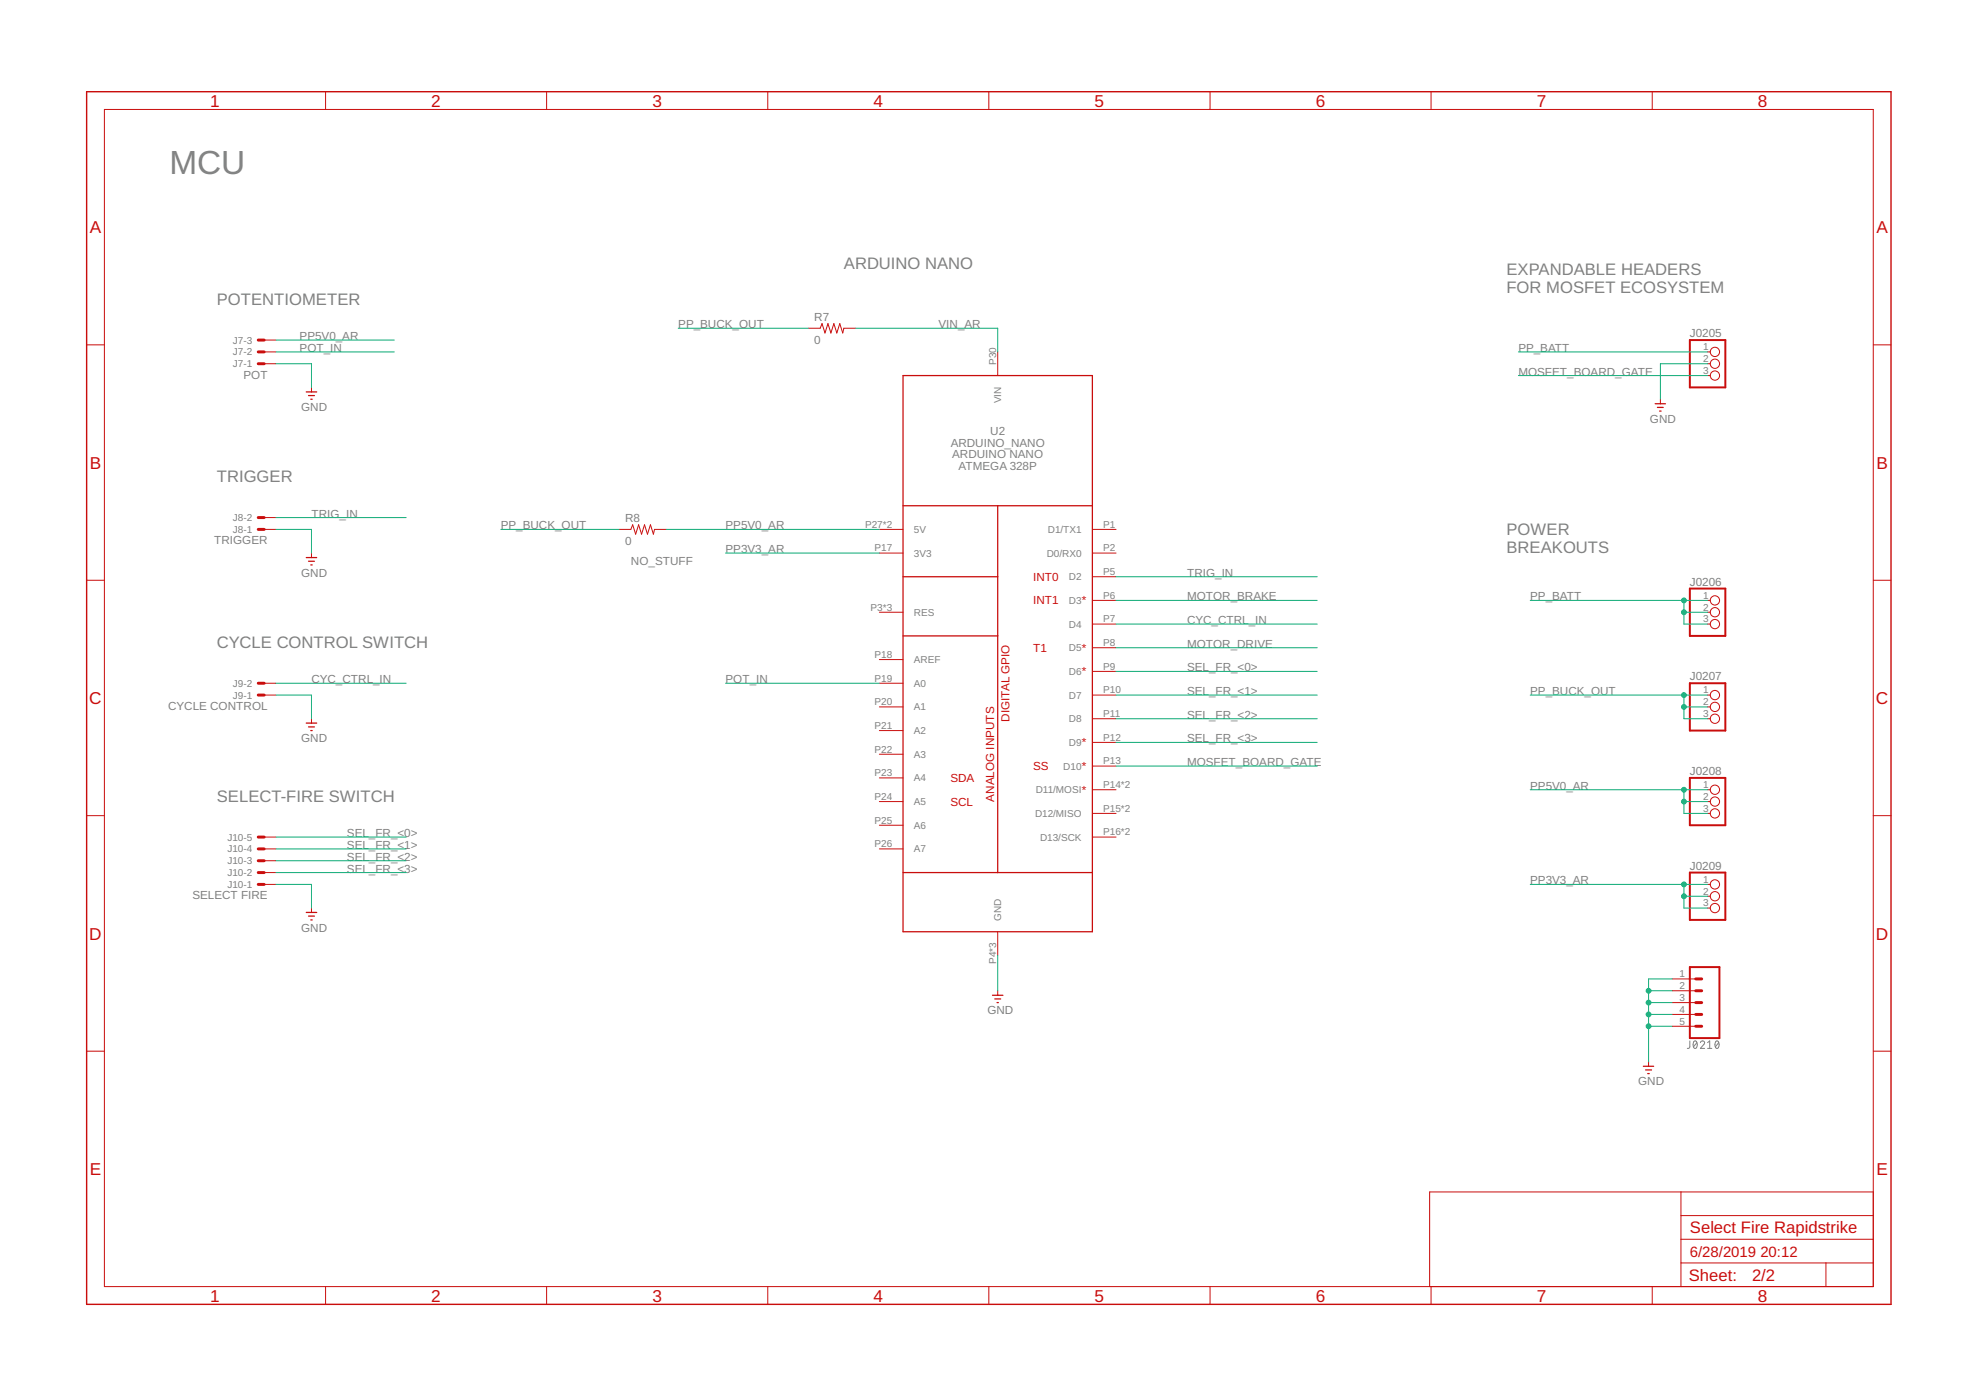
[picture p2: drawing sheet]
<svg xmlns="http://www.w3.org/2000/svg" width="297mm" height="210mm" viewBox="0 0 297 210" stroke-linecap="round" stroke-linejoin="round" font-family="sans-serif">
<path d="M253.9 156.4v1l-.2 .1h-.2M254.5 156.5l.2-.1a.65 .65 0 0 1 0 1.1 .69 .69 0 0 1-.2-1zM255 156.7l-.6 .6M255.5 156.7a.31 .31 0 0 1 .4-.3 .31 .31 0 0 1 .1 .5l-.5 .6h.6M256.6 157.5h.6M256.6 156.7l.3-.3v1.1M257.8 156.5l.2-.1a.65 .65 0 0 1 0 1.1 .69 .69 0 0 1-.2-1zM258.2 156.7l-.5 .6" fill="none" stroke="#808080" stroke-width=".15"/>
<g fill="none" stroke="#c90d0c" stroke-width=".15">
<path d="M15.7 16.4h265.8v176.9h-265.8zM48.9 13.8v2.6M82.1 13.8v2.6M115.4 13.8v2.6M148.6 13.8v2.6M181.8 13.8v2.6M215 13.8v2.6M248.2 13.8v2.6M13 51.8h2.7M39.7 54.7h1.8M39.7 52.9h1.8M39.7 51.1h1.8"/>
<path d="M46.8 58.2v.7M121.5 49.3h1.7l.3-.7 .5 1.4 .4-1.4 .4 1.4 .5-1.4 .4 1.4 .5-1.4 .4 1.4 .2-.7h1.8M149.9 52.9v3.5M249.5 60v.7M256.6 54.7h.4M256.6 52.9h.4M256.6 56.4h.4M281.5 51.8h2.6M39.7 79.5h1.8M39.7 77.8h1.8M93 79.5h1.8l.3-.7 .4 1.5 .4-1.5 .5 1.5 .4-1.5 .5 1.5 .4-1.5 .5 1.5 .1-.8h1.8M132.1 79.5h3.6"/>
<path d="M164.1 79.5h3.6M13 87.2h2.7M46.8 83.1v.7M132.1 99.1h3.6M132.1 83.1h3.6M132.1 92h3.6M164.1 83.1h3.6M164.1 86.7h3.6M164.1 90.2h3.6M164.1 93.8h3.6M164.1 97.3h3.6M256.6 92h.4"/>
<path d="M256.6 90.2h.4M256.6 93.8h.4M281.5 87.2h2.6M39.7 102.7h1.8M39.7 104.4h1.8M46.8 108v.6M132.1 102.7h3.6M132.1 106.2h3.6M132.1 109.8h3.6M132.1 113.3h3.6M132.1 116.9h3.6M164.1 100.9h3.6"/>
<path d="M164.1 104.4h3.6M164.1 108h3.6M164.1 111.5h3.6M164.1 115.1h3.6M164.1 118.7h3.6M256.6 106.2h.4M256.6 104.4h.4M256.6 108h.4M256.6 118.7h.4M13 122.6h2.7M39.7 127.6h1.8M39.7 125.8h1.8"/>
<path d="M39.7 132.9h1.8M39.7 131.1h1.8M39.7 129.3h1.8M46.8 136.4v.7M132.1 120.4h3.6M132.1 124h3.6M132.1 127.6h3.6M149.9 140v3.6M164.1 122.2h3.6M164.1 125.8h3.6M256.6 120.4h.4M256.6 122.2h.4"/>
<path d="M256.6 132.9h.4M256.6 134.7h.4M256.6 136.4h.4M281.5 122.6h2.6M13 157.9h2.7M149.9 148.9v.6M247.7 159.5v.7M251.2 147.1h3.6M251.2 148.9h3.6M251.2 150.6h3.6M251.2 152.4h3.6M251.2 154.2h3.6"/>
<path d="M281.5 157.9h2.6M252.6 179.1v14.2M281.5 179.1h-66.7v14.2M48.9 193.3v2.7M82.1 193.3v2.7M115.4 193.3v2.7M148.6 193.3v2.7M181.8 193.3v2.7M215 193.3v2.7M248.2 193.3v2.7M252.6 189.8h28.9M252.6 186.2h28.9"/>
<path d="M252.6 182.6h28.9M274.3 189.8v3.5"/>
<circle cx="257.7" cy="54.7" r=".7"/>
<circle cx="257.7" cy="56.4" r=".7"/>
<circle cx="257.7" cy="52.9" r=".7"/>
<circle cx="257.7" cy="93.8" r=".7"/>
<circle cx="257.7" cy="92" r=".7"/>
<circle cx="257.7" cy="90.2" r=".7"/>
<circle cx="257.7" cy="106.2" r=".7"/>
<circle cx="257.7" cy="118.7" r=".7"/>
<circle cx="257.7" cy="108" r=".7"/>
<circle cx="257.7" cy="104.4" r=".7"/>
<circle cx="257.7" cy="132.9" r=".7"/>
<circle cx="257.7" cy="134.7" r=".7"/>
<circle cx="257.7" cy="136.4" r=".7"/>
<circle cx="257.7" cy="120.4" r=".7"/>
<circle cx="257.7" cy="122.2" r=".7"/>
</g>
<path d="M13 13.8h271.1v182.2h-271.1z" fill="none" stroke="#c90d0c" stroke-width=".21"/>
<g fill="none" stroke="#c90d0c" stroke-width=".19">
<path d="M46 58.9h1.6M46.4 59.4h.8M46.7 60h.2M135.7 56.4h28.4v83.6h-28.4zM135.7 76h28.4M149.9 76v55.1M248.7 60.7h1.5M249 61.2h.9M249.3 61.8h.3M46 83.8h1.6M46.4 84.3h.8M46.7 84.9h.2"/>
<path d="M135.7 95.5h14.2M135.7 86.7h14.2M46 108.6h1.6M46.4 109.2h.8M46.7 109.8h.2M46 137.1h1.6M46.4 137.6h.8M46.7 138.2h.2M135.7 131.1h28.4M149.1 149.5h1.6M149.5 150.1h.8M149.8 150.6h.2"/>
<path d="M246.9 160.2h1.6M247.2 160.8h.9M247.6 161.3h.2"/>
</g>
<g fill="none" stroke="#c90d0c" stroke-width=".44">
<path d="M38.8 54.7h.9M38.8 52.9h.9M38.8 51.1h.9M38.8 77.8h.9M38.8 79.5h.9M38.8 102.7h.9M38.8 104.4h.9M38.8 132.9h.9M38.8 131.1h.9M38.8 129.3h.9M38.8 127.6h.9M38.8 125.8h.9"/>
<path d="M254.8 150.6h.9M254.8 148.9h.9M254.8 147.1h.9M254.8 154.2h.9M254.8 152.4h.9"/>
</g>
<path d="M253.9 51.1h5.3v7.1h-5.3zM253.9 88.4h5.3v7.1h-5.3zM253.9 102.7h5.3v7.1h-5.3zM253.9 116.9h5.3v7.1h-5.3zM253.9 131.1h5.3v7.1h-5.3zM253.9 145.3h4.4v10.7h-4.4z" fill="none" stroke="#c90d0c" stroke-width=".3"/>
<g fill="none" stroke="#0dab76" stroke-width=".15">
<path d="M41.5 52.9h17.7M41.5 54.7h5.3v3.5M41.5 51.1h17.7M101.9 49.3h19.6M128.6 49.3h21.3v3.6M228.1 52.9h28.5M228.1 56.4h28.5M256.6 54.7h-7.1v5.3M41.5 79.5h5.3v3.6M41.5 77.8h19.5M75.2 79.5h17.8M100.1 79.5h32"/>
<path d="M109 83.1h23.1M167.7 86.7h30.2M167.7 93.8h30.2M167.7 90.2h30.2M167.7 97.3h30.2M229.9 90.2h26.7M253 90.2v3.6h3.6M253 92h3.6M41.5 104.4h5.3v3.6M41.5 102.7h19.5M109 102.7h23.1M167.7 104.4h30.2"/>
<path d="M167.7 108h30.2M167.7 111.5h30.2M167.7 100.9h30.2M167.7 115.1h30.2M229.9 104.4h26.7M229.9 118.7h26.7M253 106.2h3.6M253 104.4v3.6h3.6M253 118.7v3.5h3.6M41.5 131.1h19.5M41.5 129.3h19.5M41.5 127.6h19.5"/>
<path d="M41.5 125.8h19.5M41.5 132.9h5.3v3.5M229.9 132.9h26.7M253 132.9v3.5h3.6M253 120.4h3.6M253 134.7h3.6M149.9 143.6v5.3M247.7 148.9h3.5M247.7 150.6h3.5M247.7 152.4h3.5M247.7 154.2h3.5M251.2 147.1h-3.5v12.4"/>
</g>
<g fill="#0dab76" stroke="#0dab76" stroke-width=".15">
<circle cx="253" cy="104.4" r=".36"/>
<circle cx="253" cy="106.2" r=".36"/>
<circle cx="247.7" cy="148.9" r=".36"/>
<circle cx="247.7" cy="150.6" r=".36"/>
<circle cx="247.7" cy="152.4" r=".36"/>
<circle cx="247.7" cy="154.2" r=".36"/>
<circle cx="253" cy="90.2" r=".36"/>
<circle cx="253" cy="92" r=".36"/>
<circle cx="253" cy="118.7" r=".36"/>
<circle cx="253" cy="120.4" r=".36"/>
<circle cx="253" cy="132.9" r=".36"/>
<circle cx="253" cy="134.7" r=".36"/>
</g>
<text font-size="5" fill="#808080" x="25.5" y="26.2">MCU</text>
<g font-size="2.6" fill="#c90d0c">
<text x="31.6" y="16">1</text>
<text x="64.8" y="16">2</text>
<text x="98" y="16">3</text>
<text x="131.2" y="16">4</text>
<text x="164.5" y="16">5</text>
<text x="197.7" y="16">6</text>
<text x="230.9" y="16">7</text>
<text x="264.1" y="16">8</text>
<text x="13.5" y="35">A</text>
<text x="281.9" y="35">A</text>
<text x="13.5" y="70.4">B</text>
<text x="281.9" y="70.4">B</text>
<text x="13.4" y="105.8">C</text>
<text x="281.9" y="105.8">C</text>
<text x="13.4" y="141.2">D</text>
<text x="281.9" y="141.2">D</text>
<text x="13.5" y="176.5">E</text>
<text x="281.9" y="176.5">E</text>
<text x="31.6" y="195.6">1</text>
<text x="64.8" y="195.6">2</text>
<text x="98" y="195.6">3</text>
<text x="131.2" y="195.6">4</text>
<text x="164.5" y="195.6">5</text>
<text x="197.7" y="195.6">6</text>
<text x="230.9" y="195.6">7</text>
<text x="264.1" y="195.6">8</text>
</g>
<g font-size="2.5" fill="#808080">
<text x="126.8" y="40.4">ARDUINO NANO</text>
<text x="226.3" y="41.3">EXPANDABLE HEADERS</text>
<text x="32.6" y="45.8">POTENTIOMETER</text>
<text x="226.3" y="44">FOR MOSFET ECOSYSTEM</text>
<text x="32.6" y="72.4">TRIGGER</text>
<text x="226.3" y="80.4">POWER</text>
<text x="226.3" y="83.1">BREAKOUTS</text>
<text x="32.6" y="97.3">CYCLE CONTROL SWITCH</text>
<text x="32.6" y="120.4">SELECT-FIRE SWITCH</text>
</g>
<g font-size="2.5" fill="#c90d0c">
<text x="253.9" y="185.3">Select Fire Rapidstrike</text>
<text x="253.7" y="192.5">Sheet:</text>
<text x="263.2" y="192.4">2/2</text>
</g>
<g font-size="2.2" fill="#c90d0c">
<text x="253.9" y="188.9">6/28/2019</text>
<text x="264.5" y="188.9">20:12</text>
</g>
<g font-size="1.8" fill="#808080">
<text x="45" y="52.9">POT_IN</text>
<text x="45" y="51.1">PP5V0_AR</text>
<text x="101.9" y="49.3">PP_BUCK_OUT</text>
<text x="122.3" y="51.6">0</text>
<text x="122.3" y="48.3">R7</text>
<text x="141" y="49.3">VIN_AR</text>
<text x="228.1" y="52.9">PP_BATT</text>
<text x="253.9" y="50.7">J0205</text>
<text x="36.6" y="56.9">POT</text>
<text x="228.1" y="56.4">MOSFET_BOARD_GATE</text>
<text x="45.2" y="61.8">GND</text>
<text x="148.8" y="65.3">U2</text>
<text x="247.9" y="63.5">GND</text>
<text x="142.8" y="67.1">ARDUINO_NANO</text>
<text x="143.1" y="68.9">ARDUINO NANO</text>
<text x="144" y="70.7">ATMEGA 328P</text>
<text x="46.8" y="77.8">TRIG_IN</text>
<text x="32.2" y="81.8">TRIGGER</text>
<text x="75.2" y="79.5">PP_BUCK_OUT</text>
<text x="93.9" y="81.9">0</text>
<text x="93.9" y="78.5">R8</text>
<text x="109" y="79.5">PP5V0_AR</text>
<text x="109" y="83.1">PP3V3_AR</text>
<text x="45.2" y="86.7">GND</text>
<text x="94.8" y="84.9">NO_STUFF</text>
<text x="178.3" y="86.7">TRIG_IN</text>
<text x="253.9" y="88">J0206</text>
<text x="178.3" y="93.8">CYC_CTRL_IN</text>
<text x="178.3" y="90.2">MOTOR_BRAKE</text>
<text x="229.9" y="90.2">PP_BATT</text>
<text x="178.3" y="97.3">MOTOR_DRIVE</text>
<text x="178.3" y="100.9">SEL_FR_&lt;0&gt;</text>
<text x="25.3" y="106.7">CYCLE CONTROL</text>
<text x="46.8" y="102.7">CYC_CTRL_IN</text>
<text x="109" y="102.7">POT_IN</text>
<text x="178.3" y="108">SEL_FR_&lt;2&gt;</text>
<text x="178.3" y="104.4">SEL_FR_&lt;1&gt;</text>
<text x="229.9" y="104.4">PP_BUCK_OUT</text>
<text x="253.9" y="102.2">J0207</text>
<text x="45.2" y="111.5">GND</text>
<text x="178.3" y="111.5">SEL_FR_&lt;3&gt;</text>
<text x="178.3" y="115.1">MOSFET_BOARD_GATE</text>
<text x="229.9" y="118.7">PP5V0_AR</text>
<text x="253.9" y="116.4">J0208</text>
<text x="52.1" y="125.8">SEL_FR_&lt;0&gt;</text>
<text x="52.1" y="131.1">SEL_FR_&lt;3&gt;</text>
<text x="52.1" y="129.3">SEL_FR_&lt;2&gt;</text>
<text x="52.1" y="127.5">SEL_FR_&lt;1&gt;</text>
<text x="253.9" y="130.7">J0209</text>
<text x="28.9" y="135.1">SELECT FIRE</text>
<text x="229.9" y="132.9">PP3V3_AR</text>
<text x="45.2" y="140">GND</text>
<text x="148.3" y="152.4">GND</text>
<text x="246.1" y="163.1">GND</text>
</g>
<g font-size="1.8" fill="#c90d0c">
<text x="155.2" y="87.3">INT0</text>
<text x="155.2" y="90.8">INT1</text>
<text x="162.5" y="90.8">*</text>
<text x="155.2" y="97.9">T1</text>
<text x="162.5" y="97.9">*</text>
<text x="162.5" y="101.5">*</text>
<text x="151.7" y="108.4" transform="rotate(-90 151.7 108.4)">DIGITAL GPIO</text>
<text x="162.5" y="112.2">*</text>
<text x="142.8" y="117.5">SDA</text>
<text x="155.2" y="115.7">SS</text>
<text x="162.5" y="115.7">*</text>
<text x="162.5" y="119.3">*</text>
<text x="142.8" y="121">SCL</text>
<text x="149.4" y="120.5" transform="rotate(-90 149.4 120.5)">ANALOG INPUTS</text>
</g>
<g font-size="1.5" fill="#808080">
<text x="35" y="53.4">J7-2</text>
<text x="35" y="51.6">J7-3</text>
<text x="255.9" y="52.6">1</text>
<text x="35" y="55.2">J7-1</text>
<text x="149.7" y="54.8" transform="rotate(-90 149.7 54.8)">P30</text>
<text x="255.9" y="54.4">2</text>
<text x="255.9" y="56.2">3</text>
<text x="150.4" y="60.6" transform="rotate(-90 150.4 60.6)">VIN</text>
<text x="35" y="78.3">J8-2</text>
<text x="35" y="80.1">J8-1</text>
<text x="130" y="79.3">P27*2</text>
<text x="131.4" y="82.9">P17</text>
<text x="137.3" y="80.1">5V</text>
<text x="137.3" y="83.6">3V3</text>
<text x="157.3" y="83.6">D0/RX0</text>
<text x="157.4" y="80.1">D1/TX1</text>
<text x="165.8" y="79.3">P1</text>
<text x="165.8" y="82.9">P2</text>
<text x="160.6" y="87.2">D2</text>
<text x="165.8" y="86.4">P5</text>
<text x="165.8" y="90">P6</text>
<text x="255.9" y="90">1</text>
<text x="130.8" y="91.7">P3*3</text>
<text x="137.3" y="92.5">RES</text>
<text x="160.6" y="90.7">D3</text>
<text x="160.6" y="94.3">D4</text>
<text x="165.8" y="93.5">P7</text>
<text x="255.9" y="91.7">2</text>
<text x="255.9" y="93.5">3</text>
<text x="131.4" y="98.9">P18</text>
<text x="137.3" y="99.6">AREF</text>
<text x="160.6" y="97.8">D5</text>
<text x="160.6" y="101.4">D6</text>
<text x="165.8" y="97.1">P8</text>
<text x="165.8" y="100.6">P9</text>
<text x="35" y="103.2">J9-2</text>
<text x="35" y="105">J9-1</text>
<text x="131.4" y="102.4">P19</text>
<text x="131.4" y="106">P20</text>
<text x="137.3" y="103.2">A0</text>
<text x="137.3" y="106.7">A1</text>
<text x="160.6" y="105">D7</text>
<text x="165.8" y="104.2">P10</text>
<text x="165.8" y="107.7">P11</text>
<text x="255.9" y="104.2">1</text>
<text x="255.9" y="106">2</text>
<text x="255.9" y="107.7">3</text>
<text x="131.4" y="109.5">P21</text>
<text x="131.4" y="113.1">P22</text>
<text x="137.3" y="110.3">A2</text>
<text x="137.3" y="113.9">A3</text>
<text x="160.6" y="108.5">D8</text>
<text x="160.6" y="112.1">D9</text>
<text x="165.8" y="111.3">P12</text>
<text x="131.4" y="116.6">P23</text>
<text x="137.3" y="117.4">A4</text>
<text x="155.6" y="119.2">D11/MOSI</text>
<text x="159.8" y="115.6">D10</text>
<text x="165.8" y="114.9">P13</text>
<text x="165.8" y="118.4">P14*2</text>
<text x="255.9" y="118.4">1</text>
<text x="131.4" y="120.2">P24</text>
<text x="131.4" y="123.7">P25</text>
<text x="137.3" y="121">A5</text>
<text x="137.3" y="124.5">A6</text>
<text x="155.5" y="122.7">D12/MISO</text>
<text x="165.8" y="122">P15*2</text>
<text x="165.8" y="125.5">P16*2</text>
<text x="255.9" y="120.2">2</text>
<text x="255.9" y="122">3</text>
<text x="34.2" y="131.6">J10-2</text>
<text x="34.2" y="129.8">J10-3</text>
<text x="34.2" y="128.1">J10-4</text>
<text x="34.2" y="126.3">J10-5</text>
<text x="131.4" y="127.3">P26</text>
<text x="137.3" y="128.1">A7</text>
<text x="156.3" y="126.3">D13/SCK</text>
<text x="34.2" y="133.4">J10-1</text>
<text x="255.9" y="132.6">1</text>
<text x="255.9" y="134.4">2</text>
<text x="255.9" y="136.2">3</text>
<text x="150.4" y="138.4" transform="rotate(-90 150.4 138.4)">GND</text>
<text x="149.7" y="144.9" transform="rotate(-90 149.7 144.9)">P4*3</text>
<text x="252.3" y="146.8">1</text>
<text x="252.3" y="148.6">2</text>
<text x="252.3" y="150.4">3</text>
<text x="252.3" y="152.2">4</text>
<text x="252.3" y="154">5</text>
</g>
</svg>
